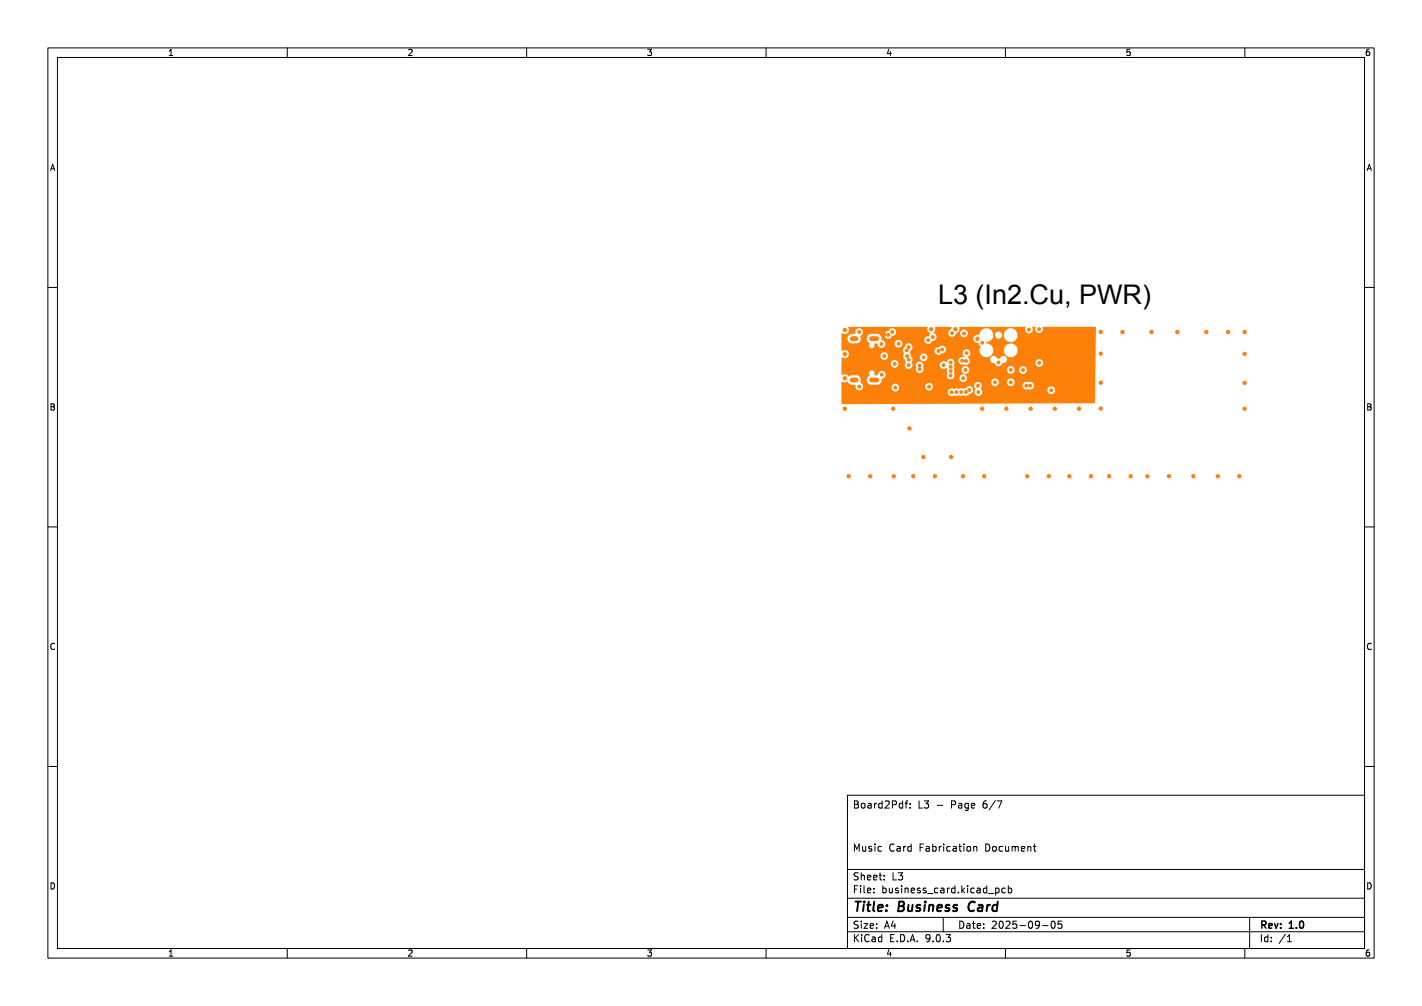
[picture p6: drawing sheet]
<svg xmlns="http://www.w3.org/2000/svg" width="297mm" height="210mm" viewBox="0 0 297 210" stroke-linecap="round" stroke-linejoin="round" font-family="sans-serif">
<path d="M178 70.7h.8M178 79.3h.8M182 70.7h1.1M182 79.3h1.1" fill="none" stroke="#fd8008" stroke-width="1"/>
<g fill="#fd8008" stroke="#fd8008" stroke-width=".21">
<circle cx="194.5" cy="68.7" r=".35"/>
<circle cx="260" cy="79.9" r=".35"/>
<circle cx="215.2" cy="80.5" r=".3"/>
<circle cx="189.8" cy="76.2" r=".3"/>
<circle cx="185.5" cy="69.9" r=".3"/>
<circle cx="214.4" cy="80.5" r=".3"/>
<circle cx="184.1" cy="71.8" r=".3"/>
<circle cx="256.5" cy="69.3" r=".35"/>
<circle cx="199.5" cy="68.7" r=".35"/>
<circle cx="204.3" cy="81.9" r=".3"/>
<circle cx="176.4" cy="79" r=".35"/>
<circle cx="179.5" cy="80.7" r=".3"/>
<circle cx="258.9" cy="99.4" r=".35"/>
<circle cx="192.1" cy="77.1" r=".3"/>
<circle cx="192.8" cy="95.4" r=".35"/>
<circle cx="219.1" cy="99.4" r=".35"/>
<circle cx="194.8" cy="70.4" r=".3"/>
<circle cx="249.2" cy="99.4" r=".35"/>
<circle cx="214.5" cy="99.4" r=".35"/>
<circle cx="189.8" cy="75.1" r=".3"/>
<circle cx="234.5" cy="69.3" r=".35"/>
<circle cx="201.9" cy="73.7" r=".3"/>
<circle cx="211.1" cy="79.8" r=".3"/>
<circle cx="197.1" cy="76.2" r=".3"/>
<circle cx="236.1" cy="99.4" r=".35"/>
<circle cx="223.4" cy="99.4" r=".35"/>
<circle cx="210.2" cy="85.3" r=".35"/>
<circle cx="186.6" cy="85.3" r=".35"/>
<circle cx="198.9" cy="69.5" r=".3"/>
<circle cx="260" cy="69.3" r=".35"/>
<circle cx="215.2" cy="85.3" r=".35"/>
<circle cx="220.3" cy="85.3" r=".35"/>
<circle cx="181.7" cy="99.4" r=".35"/>
<circle cx="186.7" cy="99.4" r=".35"/>
<circle cx="186.4" cy="69.3" r=".3"/>
<circle cx="189.8" cy="72.5" r=".3"/>
<circle cx="213.7" cy="77.3" r=".3"/>
<circle cx="176.4" cy="85.3" r=".35"/>
<circle cx="201.2" cy="79" r=".3"/>
<circle cx="225.4" cy="85.3" r=".35"/>
<circle cx="177.3" cy="99.4" r=".35"/>
<circle cx="192.1" cy="76.3" r=".3"/>
<circle cx="229.9" cy="79.9" r=".35"/>
<circle cx="217" cy="68.7" r=".3"/>
<circle cx="176.4" cy="73.9" r=".35"/>
<circle cx="260" cy="73.9" r=".35"/>
<circle cx="240.5" cy="69.3" r=".35"/>
<circle cx="194" cy="80.7" r=".3"/>
<circle cx="245.9" cy="69.3" r=".35"/>
<circle cx="217.1" cy="75.8" r=".3"/>
<circle cx="254.4" cy="99.4" r=".35"/>
<circle cx="187" cy="80.9" r=".3"/>
<circle cx="219.6" cy="81.5" r=".3"/>
<circle cx="205.1" cy="85.3" r=".35"/>
<circle cx="207.8" cy="79.8" r=".3"/>
<circle cx="190.7" cy="99.4" r=".35"/>
<circle cx="186.9" cy="76" r=".3"/>
<circle cx="239.6" cy="99.4" r=".35"/>
<circle cx="198.7" cy="95.4" r=".35"/>
<circle cx="190" cy="89.4" r=".35"/>
<circle cx="229.9" cy="69.3" r=".35"/>
<circle cx="231.6" cy="99.4" r=".35"/>
<circle cx="196.8" cy="73" r=".3"/>
<circle cx="193.9" cy="71" r=".3"/>
<circle cx="229.9" cy="85.3" r=".35"/>
<circle cx="176.4" cy="68.9" r=".35"/>
<circle cx="204.1" cy="70.7" r=".35"/>
<circle cx="251.9" cy="69.3" r=".35"/>
<circle cx="229.9" cy="73.8" r=".35"/>
<circle cx="184.7" cy="74.3" r=".3"/>
<circle cx="195.3" cy="99.4" r=".35"/>
<circle cx="202.5" cy="81.4" r=".3"/>
<circle cx="244.2" cy="99.4" r=".35"/>
<circle cx="260" cy="85.3" r=".35"/>
<circle cx="208.5" cy="75.7" r=".3"/>
<circle cx="192.9" cy="74.6" r=".3"/>
<circle cx="205.5" cy="99.4" r=".35"/>
<circle cx="201.1" cy="99.4" r=".35"/>
<circle cx="184.2" cy="78.2" r=".3"/>
<circle cx="214.9" cy="68.8" r=".3"/>
<circle cx="204.3" cy="80.5" r=".3"/>
<circle cx="227.8" cy="99.4" r=".35"/>
<circle cx="179.4" cy="69.3" r=".3"/>
<circle cx="201.3" cy="69.6" r=".3"/>
<circle cx="203.4" cy="79.5" r=".3"/>
<circle cx="207.9" cy="81.1" r=".3"/>
<circle cx="213.2" cy="75.1" r=".3"/>
<circle cx="202.7" cy="70.7" r=".35"/>
<circle cx="191.6" cy="69.3" r=".3"/>
<circle cx="184.7" cy="69.9" r=".3"/>
<circle cx="207.6" cy="69.1" r=".3"/>
<circle cx="196.7" cy="70.3" r=".3"/>
<circle cx="211.1" cy="78.5" r=".3"/>
<circle cx="195.9" cy="77.3" r=".3"/>
<circle cx="184.9" cy="76" r=".3"/>
<circle cx="216.3" cy="71.5" r=".3"/>
<circle cx="193.2" cy="72.1" r=".3"/>
<circle cx="198.5" cy="75.7" r=".3"/>
<circle cx="201.7" cy="81.8" r=".3"/>
<circle cx="200.7" cy="81.8" r=".3"/>
<circle cx="198.5" cy="76.6" r=".3"/>
<circle cx="198.6" cy="77.5" r=".3"/>
<circle cx="199.7" cy="81.8" r=".3"/>
<circle cx="198.6" cy="78.4" r=".3"/>
<circle cx="198.8" cy="81.9" r=".3"/>
<circle cx="189.5" cy="74.3" r=".3"/>
<circle cx="201" cy="75.3" r=".3"/>
<circle cx="201.8" cy="75.4" r=".3"/>
<circle cx="189.4" cy="73.2" r=".3"/>
<circle cx="201.7" cy="77.2" r=".3"/>
<circle cx="211.1" cy="77.2" r=".3"/>
<circle cx="187.7" cy="71.8" r=".3"/>
<circle cx="205.2" cy="71.6" r=".3"/>
<circle cx="196" cy="73.3" r=".3"/>
</g>
<path d="M175.8 69.6l.1-.1a.9 .9 0 0 0 1.2 0 .9 .9 0 0 0 .1-1.2l16.4-.1 .1 .2a.86 .86 0 0 0 .6 1.1l-.1 .4a.57 .57 0 0 1-.7 .4 .8 .8 0 0 0-.1 1.3 .8 .8 0 0 0 1.2-.4l.6-.1 .4-.5h7.7a1.04 1.04 0 0 0 1.1 1.1v.2a.5 .5 0 0 1 .2 .9 1.44 1.44 0 0 0 1.3 1.8 1.44 1.44 0 0 0 1.6-1.6h2.2v.3a1.44 1.44 0 0 0 2.1 1.1 1.44 1.44 0 0 0 0-2.5 1.44 1.44 0 0 0-2.1 1.1h-2.2l-.1-.2a2.13 2.13 0 0 0-1.4-1.2l.1-.2a1.43 1.43 0 0 0 1.4-1.5h.3v.1a.75 .75 0 0 0 .8 .7 .75 .75 0 0 0 .7-.9h.4v.3a1.44 1.44 0 0 0 2.1 1.1 1.44 1.44 0 0 0 0-2.5 1.44 1.44 0 0 0-2.1 1.1l-.4-.1a.75 .75 0 0 0-.8-.5 .75 .75 0 0 0-.7 .7l-.3-.1a1.49 1.49 0 0 0-1.6-1.3 1.49 1.49 0 0 0-1.4 1.4h-.1a.85 .85 0 0 0-1.1 .7h-7.7l-.1-.6-.5-.4v-.2a1.07 1.07 0 0 0 .3-1.1l3.4-.1 .1 .2-.1 .2a.86 .86 0 0 0-.7 1 .86 .86 0 0 0 .9 .7 .86 .86 0 0 0 .8-.7l.8-.1a.8 .8 0 0 0 1.1 .9 .8 .8 0 0 0 .3-1.4 .8 .8 0 0 0-1.3 .4l-.1 .1h-.7a.97 .97 0 0 0 .6-1.2l13.8-.1a.92 .92 0 0 0 0 1 .92 .92 0 0 0 .9 .4 1.14 1.14 0 0 0 .6-1.4l.6 .1a.84 .84 0 0 0 .8 1.2 .84 .84 0 0 0 .7-1.2h11.1l-.3 15.9-52.7 .2-.1-.2v-2.4h22.2a.91 .91 0 0 0 1.4 .8l.4 .1 .4-.2 .6 .2 .5-.2a.97 .97 0 0 0 1.2-.3 .83 .83 0 0 0 .6-1.3 .83 .83 0 0 0-1.4 .1l-.5 .2-.4-.2-1.7 .2a.8 .8 0 0 0-1.1 .6h-22.2v-2.2l.6 .2 .6-.1 .7 .6 .9 .1a.85 .85 0 0 0 .6 1.1 .85 .85 0 0 0 1.1-.7h5.9v.2a.8 .8 0 0 0 1 .7 .8 .8 0 0 0 .6-1.1h5.4v.2a.8 .8 0 0 0 1 .7 .8 .8 0 0 0 .6-1.1h8.6l.1 .5a.41 .41 0 0 1 .1 .7 .8 .8 0 0 0 .9 1 .8 .8 0 0 0 .5-1.2h13.8v.1a.8 .8 0 0 0 1.2 .6 .8 .8 0 0 0 0-1.3 .8 .8 0 0 0-1.2 .6h-13.8l-.2-.2a.85 .85 0 0 0-.4-1.5h2.6v.2a.8 .8 0 0 0 .9 .7 .8 .8 0 0 0 .7-.9h1.7v.2a.8 .8 0 0 0 1.3 .5h2v.2a1.03 1.03 0 0 0 1.3 .7 .82 .82 0 0 0 1.1-.9 .82 .82 0 0 0-1.3-.6 .8 .8 0 0 0-1.1 .6h-1.9a.8 .8 0 0 0-.2-1.3 .8 .8 0 0 0-1.2 .6h-1.7a.8 .8 0 0 0-.8-.7 .8 .8 0 0 0-.8 .7h-2.7a.8 .8 0 0 0-.9 .7l-8.6-.1a.8 .8 0 0 0-.9-.4 .8 .8 0 0 0-.7 .7l-5.5-.1a.8 .8 0 0 0-.9-.4 .8 .8 0 0 0-.6 .7h-5.9l-.1-.3-.2-.4a.37 .37 0 0 1-.3-.3 .37 .37 0 0 1 .1-.4h1.2l.3 .6 .4 .3h1.5a1.12 1.12 0 0 0 1-1.3 .84 .84 0 0 0 .8-.9 .84 .84 0 0 0-1-.7 .84 .84 0 0 0-.7 .9h-.7a.64 .64 0 0 0-.1-.8 .64 .64 0 0 0-.9 0l-.1 .5 .1 .4-.5 .5-.1 .5h-1.2a1.01 1.01 0 0 0-.9-1.1h-1l-.7 .2a.97 .97 0 0 0-1.4-.2v-2.4h10.3a.8 .8 0 0 0 1 .8 .8 .8 0 0 0 .3-1.3 .8 .8 0 0 0-1.3 .3v.2h-10.3v-1.2l.1-.1 .1 .1a.85 .85 0 0 0 1.2-.4h6.7v.1a.8 .8 0 0 0 1.2 .6 .8 .8 0 0 0 0-1.4 .8 .8 0 0 0-1.2 .7h-6.7v-.8l-.6-.4h12l.1 .4a.48 .48 0 0 1 0 .8l.1 .5a1.44 1.44 0 0 1 .2 1.5 .8 .8 0 0 0 .8 .7 .8 .8 0 0 0 .8-.8h.7v.5a.83 .83 0 0 0 .8 1.2 .83 .83 0 0 0 .7-1.3v-.5h3.5a.94 .94 0 0 0 1.4 .7l.1 1.1a.85 .85 0 0 0 .2 1.1 .85 .85 0 0 0 1.2-.1h1.2v.1a.83 .83 0 0 0 1.3 .6 .83 .83 0 0 0-.2-1.5l.1-.1a.81 .81 0 0 0 .8-.9h7.9v.2a.8 .8 0 0 0 .9 .7 .8 .8 0 0 0 .7-.8h1v.1a.8 .8 0 0 0 1.2 .6 .8 .8 0 0 0 0-1.3 .8 .8 0 0 0-1.2 .6l-1-.1a.8 .8 0 0 0-.8-.7 .8 .8 0 0 0-.8 .7h-7.9a.84 .84 0 0 0-1.3-.5 .84 .84 0 0 0 .2 1.5l-.1 .1a.81 .81 0 0 0-.8 .7h-1.2l.2-.4-.2-2.4 .1-.5-.1-.4h1a.89 .89 0 0 0 1.2 .9 .8 .8 0 0 0 .9-.2 .8 .8 0 0 0 .2-.9h4.3v.1a1.31 1.31 0 0 0 1 .8 .85 .85 0 0 0 .8 .6 .85 .85 0 0 0 .8-.7l6.9-.1v.1a.8 .8 0 0 0 1.2 .6 .8 .8 0 0 0 0-1.3 .8 .8 0 0 0-1.2 .6h-6.3v-.1a.78 .78 0 0 0-.1-1.2 .78 .78 0 0 0-1.1 .5h-.4a.83 .83 0 0 0-.8-.6 .83 .83 0 0 0-.8 .7h-4.3l-.4-.5a.84 .84 0 0 0 .5-1.2 .84 .84 0 0 0-1.4-.1 .84 .84 0 0 0 .2 1.3l-.1 .1a.8 .8 0 0 0-1.1 .6h-1a.87 .87 0 0 0-.9-.3 .87 .87 0 0 0-.6 .7h-.1a.8 .8 0 0 0-1.3 .5h-3.5a.8 .8 0 0 0-.8-.6 .8 .8 0 0 0-.7 .7h-.7l-.1-.2a.62 .62 0 0 1 .1-.9l-.2-.6h1.7a.8 .8 0 0 0 1.1 .9 .8 .8 0 0 0 .3-1.4 .8 .8 0 0 0-1.4 .4v.1h-1.7l-.1-.1a1 1 0 0 1-.1-1.2h5v.1a.84 .84 0 0 0 .6 .7 .84 .84 0 0 0 .9-.2 .82 .82 0 0 0 .8-1.2 .82 .82 0 0 0-1.4-.1 .81 .81 0 0 0-.9 .7h-5a.85 .85 0 0 0-.1-1.5 .85 .85 0 0 0-1.2 .8l-.3 .6h-12.2l-.6 .1v-2.4h1.2a1.01 1.01 0 0 0 .9 .9h1.1a.99 .99 0 0 0 .8-.9h1.2l.3 .5 .3 .3a.63 .63 0 0 0 0 .9 .63 .63 0 0 0 .8 .1 .63 .63 0 0 0 .2-.9h.7a.83 .83 0 0 0 .8 .9 .83 .83 0 0 0 .8-.9h2v.1a.8 .8 0 0 0 1.2 .6 .8 .8 0 0 0 0-1.3 .8 .8 0 0 0-1.2 .6h-2l-.2-.4-.6-.4a1 1 0 0 0-.5-1.1h1.1v.2a.86 .86 0 0 0 .8 .7 .86 .86 0 0 0 .9-.6 .83 .83 0 0 0 .7-.8 .83 .83 0 0 0-.7-.8 .83 .83 0 0 0-.9 .6l-.5 .2-.3 .5-2.8-.1a1.01 1.01 0 0 0-.9 1.1h-1.2v-.2a.45 .45 0 0 1-.1-.5 .45 .45 0 0 1 .4-.3 .84 .84 0 0 0-.6-1.3 .84 .84 0 0 0-.9 1.2h-.9a1.01 1.01 0 0 0-.7 1.1h-1.2z" fill="#fd8008"/>
<g fill="none" stroke="#000" stroke-width=".21">
<path d="M10 10h277v190h-277zM12 12h273v186h-273zM60 10v2M110 10v2M160 10v2M210 10v2M260 10v2M10 60h2M285 60h2M10 110h2M285 110h2M10 160h2"/>
<path d="M285 160h2M177 166h108v32h-108zM189 167.7h.6M189.6 167.2l-.4 .2v1.3M190.1 168.6v.1M190.1 167.8v.1M203.4 176.7v1M203.4 176.8l.2-.1 .4 .1v.9M208.2 167.2h1l-.6 1.5M215.8 176.7h.6M216 177.5l.4 .2M60 198v2"/>
<path d="M110 198v2M160 198v2M177 194.5h108M177 191.5h108M177 187.5h108M177 181.5h108M182.5 186.3v.1M182.5 185.5v.1M184.7 183.6v.1M184.7 182.8v.1M197 191.5v3M208.1 185.4h.3l.3 .3-.1 .6-.5 .1"/>
<path d="M210 185.5l-.5-.1-.3 .3 .2 .6h.6M210 198v2M210.6 185.5l.4-.1 .3 .3-.1 .6h-.6M210.6 184.9v1.5M217.7 193.2h1.2M219.7 192.4l.2-.1a.8 .8 0 0 1 .5 .7 .8 .8 0 0 1-.5 .8 1 1 0 0 1-.2-1.4zM221.7 192.3h-.7v.7l.2-.1h.5l.1 .3-.1 .5-.2 .1-.5-.1M260 198v2M261 191.5v6.5M268.9 196.6h.8M269 195.5l.3-.4v1.5"/>
</g>
<path d="M202.4 188.7l-.1 .7 .1 .5" fill="none" stroke="#000" stroke-width=".4"/>
<text font-size="5.6" x="195.9" y="63.4">L3 (In2.Cu, PWR)</text>
<g font-size="2.8">
<text x="178" y="190.9">Title:</text>
<text x="187.7" y="190.9">Business</text>
<text x="203.1" y="190.9">Card</text>
</g>
<g font-size="2.1">
<text x="178" y="169">Board2Pdf:</text>
<text x="191.7" y="169">L3</text>
<text x="195.6" y="169">-</text>
<text x="198.7" y="169">Page</text>
<text x="205.5" y="169">6/7</text>
<text x="178" y="178">Music</text>
<text x="185.6" y="178">Card</text>
<text x="192" y="178">Fabrication</text>
<text x="205.9" y="178">Document</text>
<text x="178" y="184">Sheet:</text>
<text x="186.2" y="184">L3</text>
<text x="178" y="186.7">File:</text>
<text x="184.1" y="186.7">business_card.kicad_pcb</text>
<text x="178" y="196.9">KiCad</text>
<text x="178" y="194.1">Size:</text>
<text x="184.7" y="194.1">A4</text>
<text x="185.7" y="196.9">E.D.A.</text>
<text x="193.3" y="196.9">9.0.3</text>
<text x="200" y="194.1">Date:</text>
<text x="207" y="194.1">2025-09-05</text>
<text x="263" y="194.3">Rev:</text>
<text x="263" y="196.9">Id:</text>
<text x="267.1" y="196.9">/1</text>
<text x="269.4" y="194.3">1.0</text>
</g>
<g font-size="1.8">
<text x="35" y="11.9">1</text>
<text x="85" y="11.9">2</text>
<text x="135" y="11.9">3</text>
<text x="185" y="11.9">4</text>
<text x="235" y="11.9">5</text>
<text x="285" y="11.9">6</text>
<text x="10.3" y="35.9">A</text>
<text x="285.4" y="35.9">A</text>
<text x="10.3" y="85.9">B</text>
<text x="285.3" y="85.9">B</text>
<text x="10.3" y="135.9">C</text>
<text x="285.3" y="135.9">C</text>
<text x="10.3" y="185.9">D</text>
<text x="285.3" y="185.9">D</text>
<text x="35" y="199.9">1</text>
<text x="85" y="199.9">2</text>
<text x="135" y="199.9">3</text>
<text x="185" y="199.9">4</text>
<text x="235" y="199.9">5</text>
<text x="285" y="199.9">6</text>
</g>
</svg>
